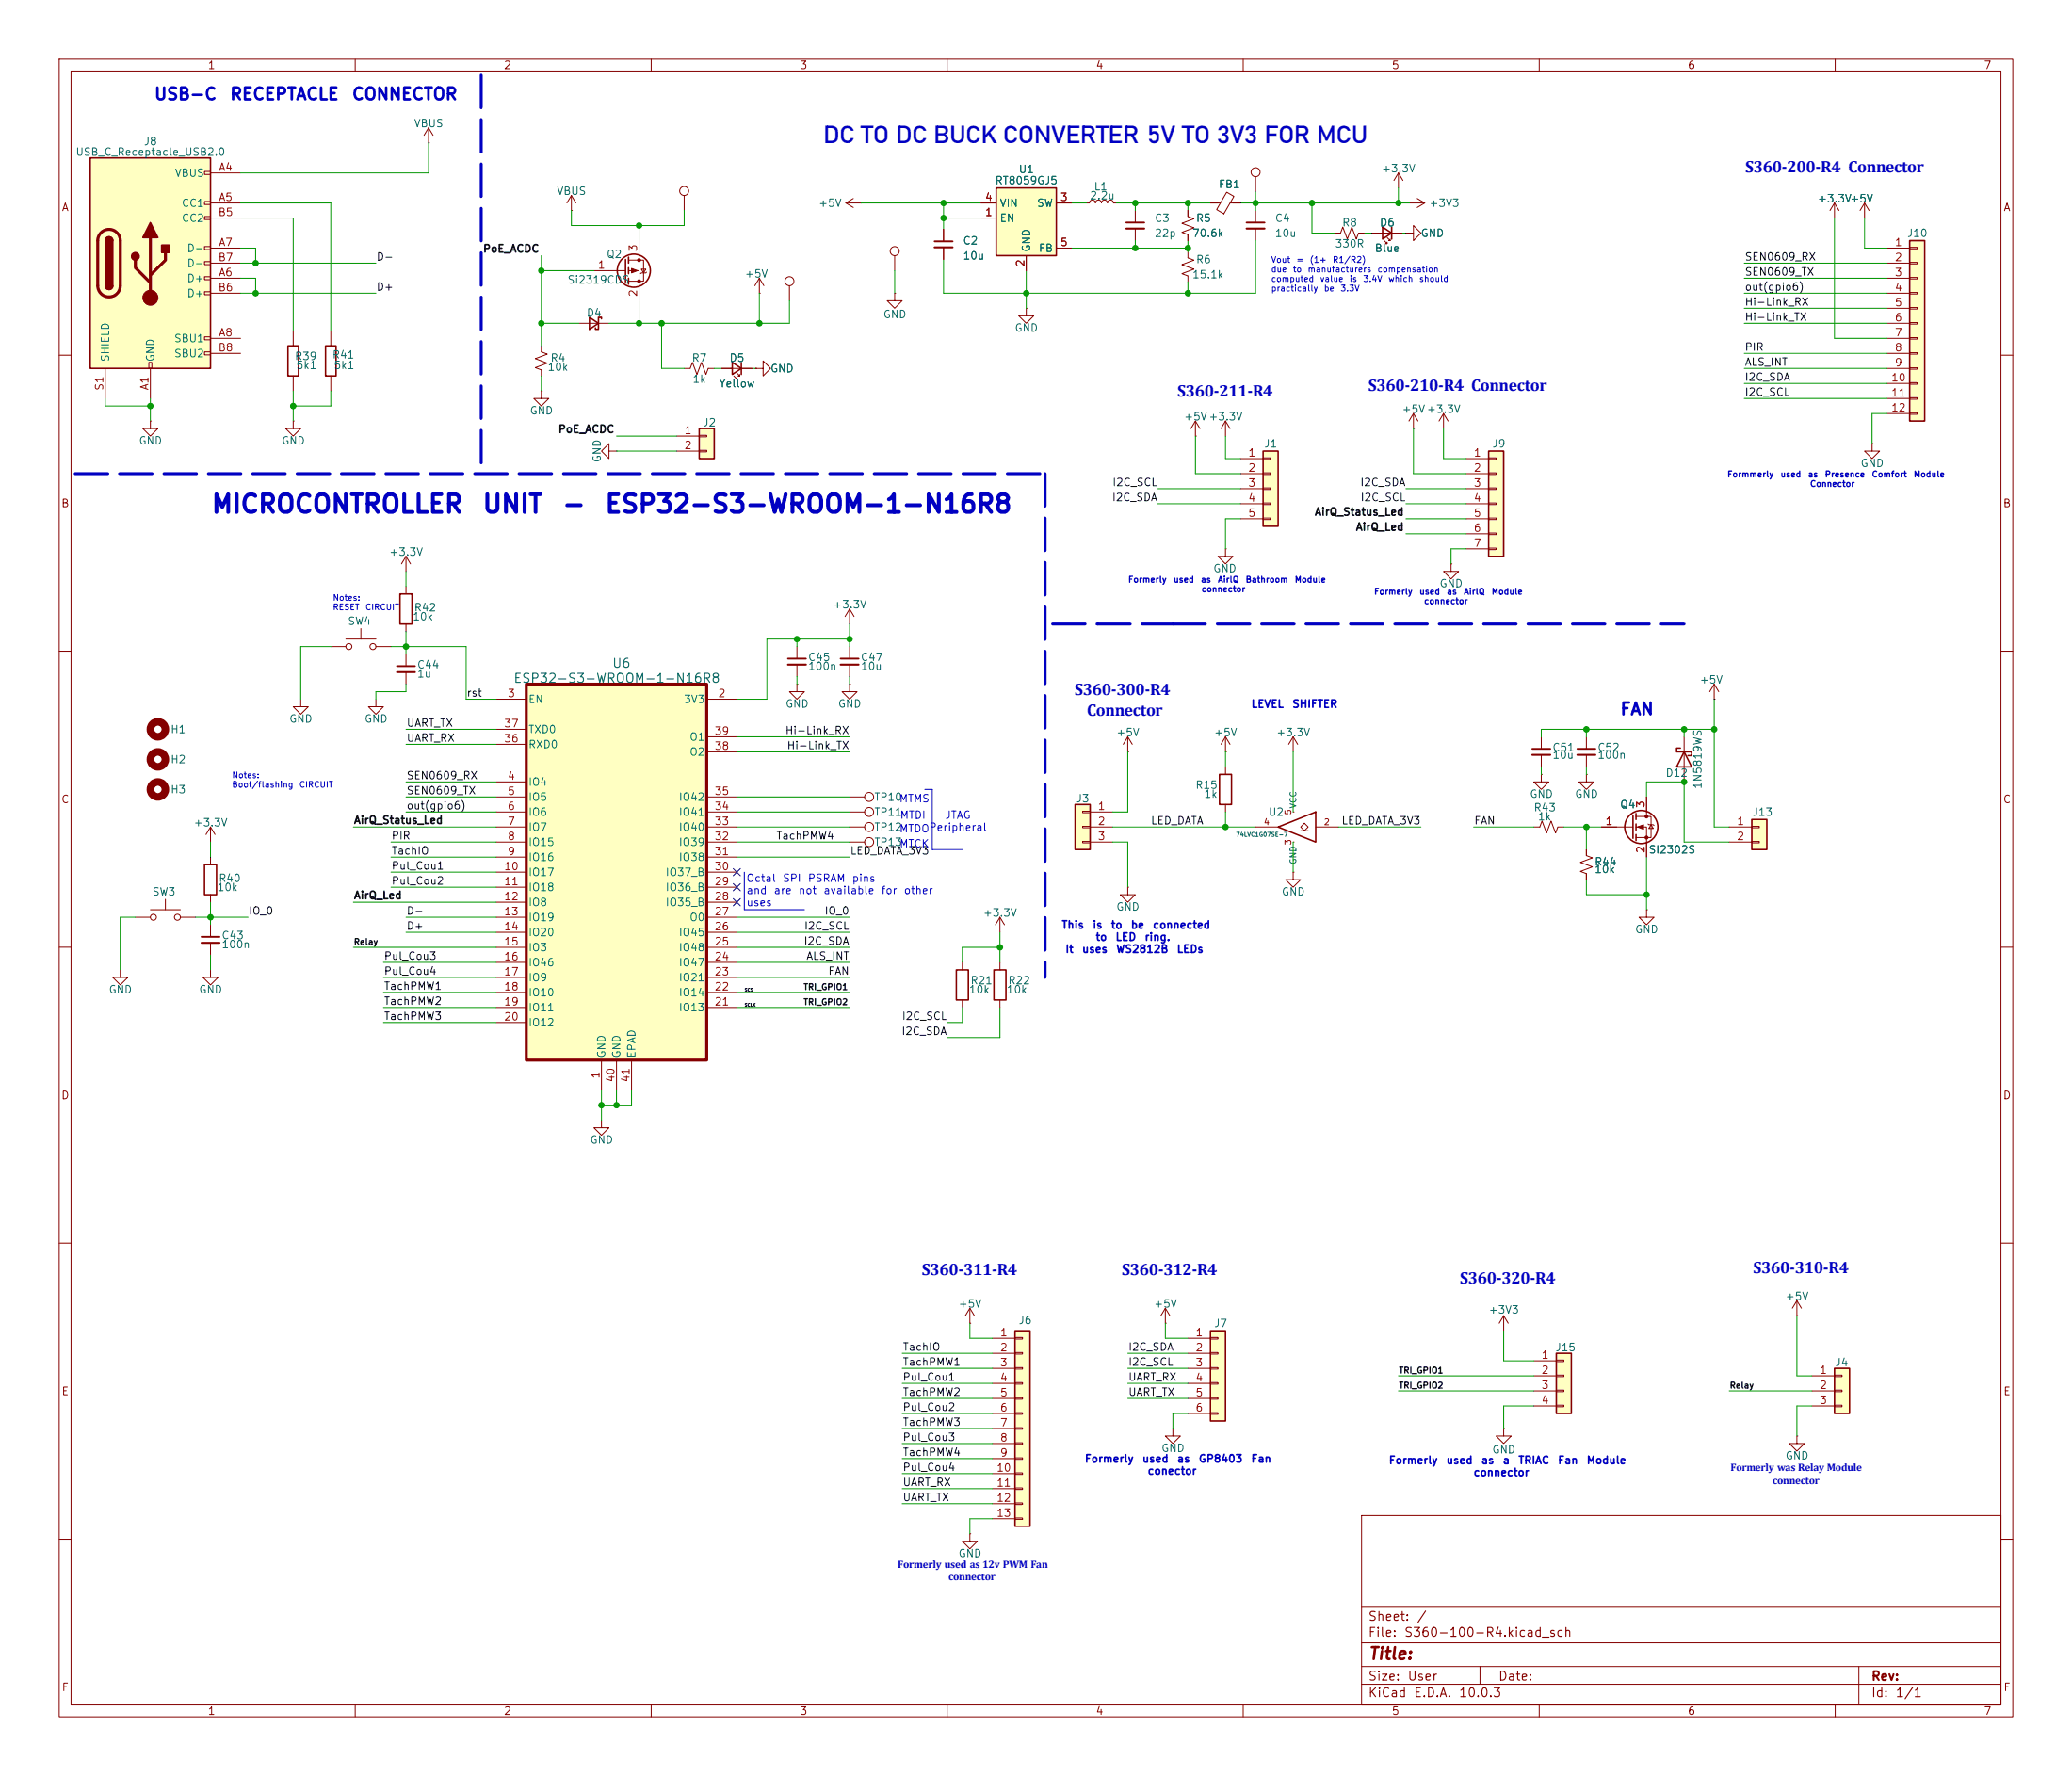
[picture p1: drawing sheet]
<svg xmlns="http://www.w3.org/2000/svg" width="350mm" height="300mm" viewBox="0 0 350 300" stroke-linecap="round" stroke-linejoin="round" font-family="sans-serif">
<g fill="none" stroke="#840000" stroke-width=".16">
<path d="M10 10h330v280h-330zM12 12h326v276h-326zM60 10v2M110 10v2M160 10v2M210 10v2M260 10v2M310 10v2M151.1 49.5v1.3h1.3l-1.3 1.3-1.2-1.3h1.2M151.1 49.5h.1M173.4 52.1v1.2h1.2l-1.2 1.3-1.3-1.3h1.3M173.4 52.1h.1"/>
<path d="M10 60h2M338 60h2M10 110h2M143.5 115.6v1.2h1.3l-1.3 1.3-1.3-1.3h1.3M143.5 115.6h.1M143.5 102.9v2.5M143.5 109.2v2.1M143.5 112.3v2M143.5 102.9l-.8 1.2M143.5 102.9l.8 1.2M338 110h2M143.5 134.6h2.5"/>
<path d="M143.5 137.2h2.5M260.3 130.8v1.3h1.3l-1.3 1.3-1.2-1.3h1.2M260.3 130.8h.1M260.3 124.5v2M260.3 127.5v2M268 130.8v1.3h1.2l-1.2 1.3-1.3-1.3h1.3M268 130.8h.1M10 160h2M35.6 163.8v1.3h1.2l-1.2 1.3-1.3-1.3h1.3M338 160h2M10 210h2M338 210h2"/>
<path d="M230 256h108v32h-108zM10 260h2M230 277.5h108M230 271.5h108M338 260h2M60 288v2M110 288v2M160 288v2M210 288v2M230 284.5h108M230 281.5h108M250 281.5v3"/>
<path d="M260 288v2M310 288v2M314 281.5v6.5"/>
<circle cx="146.8" cy="137.2" r=".76"/>
<circle cx="146.8" cy="134.6" r=".76"/>
</g>
<path d="M142 111.3h3M258.8 126.5h3.1" fill="none" stroke="#840000" stroke-width=".3"/>
<path d="M142 112.3h3M258.8 127.5h3.1" fill="none" stroke="#840000" stroke-width=".33"/>
<path d="M15.2 26.7h20.4v35.5h-20.4z" fill="#ffffc2"/>
<g fill="none" stroke="#840000" stroke-width=".16">
<path d="M34.5 29h1.1v.5h-1.1zM34.5 34h1.1v.5h-1.1zM34.5 36.6h1.1v.5h-1.1zM35.6 29.2h5M35.6 34.3h5M35.6 36.8h5M159.4 38.7v2.1M34.5 41.7h1.1v.5h-1.1zM34.5 44.2h1.1v.5h-1.1zM34.5 46.7h1.1v.5h-1.1zM34.5 49.3h1.1v.5h-1.1zM34.5 56.9h1.1v.5h-1.1z"/>
<path d="M34.5 59.4h1.1v.5h-1.1zM35.6 47h5M35.6 41.9h5M35.6 57.2h5M35.6 49.5h5M35.6 44.5h5M35.6 59.7h5M49.5 55.9v2.5M151.1 43.2v2.5M159.4 41.8v2M17.8 62.2v5.1M25.1 61.2h.6v1h-.6z"/>
<path d="M25.4 62.2v5.1M49.5 63.5v2.5M127.6 62.2h1.3v-1.2l1.3 1.2-1.3 1.3v-1.3M127.6 62.2h.1M238.8 72.4h.1M238.8 69.9l-.8 1.2M238.8 69.9l.7 1.2M238.8 69.9v2.5M243.8 69.9l.8 1.2M243.8 69.9l-.7 1.2M243.8 69.9v2.5M55.9 109.2h2.5"/>
<path d="M58.4 108h5.1M61 106.2v1.8M63.5 109.2h2.5M35.6 139.7l-.8 1.3M35.6 139.7l.7 1.3M35.6 139.7v2.5M190.5 127h.1M190.5 124.5l-.8 1.2M190.5 124.5l.8 1.2M190.5 124.5v2.5M268 124.5v2M268 127.5v2"/>
<circle cx="151.1" cy="42.4" r=".76"/>
<circle cx="58.9" cy="109.2" r=".51"/>
<circle cx="63" cy="109.2" r=".51"/>
</g>
<path d="M15.2 26.7h20.4v35.5h-20.4zM17.8 40.6a.64 .64 0 0 1 .6-.6 .64 .64 0 0 1 .6 .6M17.8 48.3a.64 .64 0 0 0 .6 .6 .64 .64 0 0 0 .6-.6M48.6 58.4h1.8v5.1h-1.8z" fill="none" stroke="#840000" stroke-width=".25"/>
<path d="M17.1 39.3a1.9 1.9 0 0 1 2-.4 1.9 1.9 0 0 1 1.2 1.7v7.7a1.91 1.91 0 0 1-1.9 1.9 1.91 1.91 0 0 1-1.9-1.9v-7.8l.2-.6zM22.9 43.9v1.3l2.5 2.6M25.4 40.1v10.2M27.9 42.7v1.2l-2.5 2.6" fill="none" stroke="#840000" stroke-width=".51"/>
<g fill="#840000" stroke="#840000" stroke-width=".25">
<path d="M17.8 40.6h1.2v7.7h-1.2z"/>
<path d="M18 40.2a.64 .64 0 0 1 .7-.1 .64 .64 0 0 1 .3 .5h-1.2z"/>
<path d="M17.8 48.3h1.2a.64 .64 0 0 1-.6 .6 .64 .64 0 0 1-.6-.6z"/>
<path d="M25.4 37.6l1.3 2.5h-2.6z"/>
<path d="M27.3 41.4h1.3v1.3h-1.3z"/>
<circle cx="22.9" cy="43.3" r=".63"/>
</g>
<circle cx="25.4" cy="50.3" r="1.27" fill="#840000" stroke="#840000" stroke-width=".16"/>
<path d="M157.9 40.8h3M266.4 126.5h3.1" fill="none" stroke="#840000" stroke-width=".3"/>
<path d="M157.9 41.8h3M266.4 127.5h3.1" fill="none" stroke="#840000" stroke-width=".33"/>
<circle cx="26.7" cy="133.4" r="1.27" fill="none" stroke="#840000" stroke-width="1.3"/>
<path d="M213.4 76.2h2.5v12.7h-2.5z" fill="#ffffc2"/>
<path d="M213.4 76.2h2.5v12.7h-2.5zM67.6 100.3h2v5.1h-2zM283.8 126.4h-.6v.6h2.5v.6h-.6M284.5 127l1.2 2.5h-2.5zM34.5 146.1h2.1v5h-2.1z" fill="none" stroke="#840000" stroke-width=".25"/>
<g fill="none" stroke="#840000" stroke-width=".16">
<path d="M72.4 24.1h.1M72.4 21.6l-.8 1.3M72.4 21.6l.8 1.3M72.4 21.6v2.5M183.5 34.3h.5v-.1a.51 .51 0 0 1 .6-.4 .51 .51 0 0 1 .4 .5v-.1a.51 .51 0 0 1 .6-.4 .51 .51 0 0 1 .5 .5v-.1a.51 .51 0 0 1 .5-.4 .51 .51 0 0 1 .5 .5v-.1a.51 .51 0 0 1 .5-.4 .51 .51 0 0 1 .5 .5h.5M236.2 29.2l.8 1.3M236.2 29.2l-.7 1.3M236.2 29.2v2.6M237.5 39.4h1.3v-1.3l1.2 1.3-1.2 1.2v-1.2M237.5 39.4h.1M238.1 34.3h2.6M239.4 33.5l1.3 .8"/>
<path d="M240.7 34.3l-1.3 .8M309.9 34.3l-.8 1.3M309.9 34.3l.7 1.3M309.9 34.3v2.5M315 36.8h.1M315 34.3l.7 1.3M315 34.3l-.8 1.3M315 34.3v2.5M25.4 71.1v1.3h1.3l-1.3 1.3-1.3-1.3h1.3M25.4 71.1h.1M201.9 73.7h.1M201.9 71.1l-.7 1.3"/>
<path d="M201.9 71.1l.8 1.3M201.9 71.1v2.6M207 71.1l-.8 1.3M207 71.1l.8 1.3M207 71.1v2.6M209.5 77.5h3.9M213.4 77.3h1.2v.3h-1.2zM213.4 79.9h1.2v.2h-1.2zM316.2 74.9v1.3h1.3l-1.3 1.3-1.2-1.3h1.2M316.2 74.9h.1M68.6 94v2.5M68.6 99.1v1.2"/>
<path d="M68.6 94l-.8 1.3M68.6 94l.7 1.3M207 92.7v1.3h1.3l-1.3 1.3-1.3-1.3h1.3M207 92.7h.1M209.5 80h3.9M209.5 82.6h3.9M209.5 85.1h3.9M209.5 87.6h3.9M213.4 82.4h1.2v.3h-1.2zM213.4 85h1.2v.2h-1.2zM213.4 87.5h1.2v.3h-1.2zM245.1 95.3v1.2h-1.3l1.3 1.3 1.3-1.3h-1.3"/>
<path d="M245.1 95.3h.1M50.8 118.1v1.3h1.3l-1.3 1.3-1.3-1.3h1.3M63.5 118.1v1.3h1.3l-1.3 1.3-1.3-1.3h1.3M68.6 105.4v1.3M68.6 110.5v2M68.6 113.5v2.1M289.6 118.1h.1M289.6 115.6l.7 1.2M289.6 115.6l-.8 1.2M289.6 115.6v2.5M284.5 124.5v7.6M35.6 144.8v1.3"/>
<path d="M35.6 151.1v1.3M35.6 156.2v2M35.6 159.3v2M163.8 259.1v1.3h1.3l-1.3 1.2-1.2-1.2h1.2M163.8 259.1h.1"/>
</g>
<path d="M67.1 112.5h3M34 158.2h3.1" fill="none" stroke="#840000" stroke-width=".3"/>
<path d="M67.1 113.5h3M34 159.3h3.1" fill="none" stroke="#840000" stroke-width=".33"/>
<g fill="none" stroke="#840000" stroke-width="1.3">
<circle cx="26.7" cy="128.3" r="1.27"/>
<circle cx="26.7" cy="123.2" r="1.27"/>
</g>
<path d="M171.4 224.8h2.6v33h-2.6z" fill="#ffffc2"/>
<path d="M171.4 224.8h2.6v33h-2.6z" fill="none" stroke="#840000" stroke-width=".25"/>
<g fill="none" stroke="#840000" stroke-width=".16">
<path d="M167.6 226.1h3.8M167.6 228.6h3.8M167.6 231.1h3.8M167.6 233.7h3.8M167.6 236.2h3.8M167.6 238.8h3.8M171.4 225.9h1.3v.3h-1.3zM171.4 228.5h1.3v.2h-1.3zM171.4 231h1.3v.3h-1.3zM171.4 233.6h1.3v.2h-1.3zM171.4 236.1h1.3v.2h-1.3zM171.4 238.6h1.3v.3h-1.3z"/>
<path d="M167.6 241.3h3.8M167.6 243.8h3.8M167.6 246.4h3.8M167.6 248.9h3.8M167.6 251.5h3.8M167.6 254h3.8M167.6 256.5h3.8M171.4 241.2h1.3v.2h-1.3zM171.4 243.7h1.3v.3h-1.3zM171.4 246.3h1.3v.2h-1.3zM171.4 248.8h1.3v.2h-1.3zM171.4 251.3h1.3v.3h-1.3z"/>
<path d="M171.4 253.9h1.3v.2h-1.3zM171.4 256.4h1.3v.3h-1.3z"/>
</g>
<path d="M251.5 76.2h2.5v17.8h-2.5z" fill="#ffffc2"/>
<path d="M251.5 76.2h2.5v17.8h-2.5z" fill="none" stroke="#840000" stroke-width=".25"/>
<g fill="none" stroke="#840000" stroke-width=".16">
<path d="M247.6 77.5h3.9M251.5 77.3h1.2v.3h-1.2zM251.5 79.9h1.2v.2h-1.2zM247.6 80h3.9M247.6 82.6h3.9M247.6 85.1h3.9M247.6 87.6h3.9M247.6 90.2h3.9M247.6 92.7h3.9M251.5 82.4h1.2v.3h-1.2zM251.5 85h1.2v.2h-1.2zM251.5 87.5h1.2v.3h-1.2z"/>
<path d="M251.5 90h1.2v.3h-1.2zM251.5 92.6h1.2v.2h-1.2z"/>
</g>
<path d="M322.6 40.6h2.5v30.5h-2.5z" fill="#ffffc2"/>
<path d="M322.6 40.6h2.5v30.5h-2.5z" fill="none" stroke="#840000" stroke-width=".25"/>
<g fill="none" stroke="#840000" stroke-width=".16">
<path d="M200.7 35.6v1l1 .4-2.1 .7 2.1 .8-2.1 .7 1.1 .4v1M225.4 39.4h1l.4-1 .8 2 .7-2 .8 2 .4-1h1M200.7 42.5v1.1l1 .3-2.1 .8 2.1 .8-2.1 .7 1.1 .4v1M318.8 41.9h3.8M318.8 44.5h3.8M318.8 47h3.8M318.8 49.5h3.8M318.8 52.1h3.8M318.8 54.6h3.8M318.8 57.2h3.8M318.8 59.7h3.8M322.6 41.8h1.2v.2h-1.2z"/>
<path d="M322.6 44.3h1.2v.3h-1.2zM322.6 46.9h1.2v.2h-1.2zM322.6 49.4h1.2v.3h-1.2zM322.6 51.9h1.2v.3h-1.2zM322.6 54.5h1.2v.2h-1.2zM322.6 57h1.2v.3h-1.2zM322.6 59.6h1.2v.2h-1.2zM49.5 71.1v1.3h1.3l-1.3 1.3-1.2-1.3h1.2M49.5 71.1h.1M318.8 62.2h3.8M318.8 64.8h3.8M318.8 67.3h3.8"/>
<path d="M318.8 69.9h3.8M322.6 62.1h1.2v.3h-1.2zM322.6 64.6h1.2v.3h-1.2zM322.6 67.2h1.2v.2h-1.2zM322.6 69.7h1.2v.3h-1.2z"/>
</g>
<path d="M168.3 31.8h10.1v11.4h-10.1z" fill="#ffffc2"/>
<path d="M168.3 31.8h10.1v11.4h-10.1zM233.6 38.4l1.5 1-1.5 1zM235.1 38.4v2M55 58.4h1.8v5.1h-1.8zM206 130.8h2v5.1h-2z" fill="none" stroke="#840000" stroke-width=".25"/>
<g fill="none" stroke="#840000" stroke-width=".16">
<path d="M165.7 36.8h2.6M165.7 34.3h2.6M178.4 34.3h2.6M191.8 35.6v2M191.8 38.6v2M204.5 34.3h1.6M207.2 32.5l1.2 .7-1.7 2.9-1.2-.7zM207.8 34.3h1.7M212.1 29.8v2.6M212.1 35.6v2M212.1 38.6v2M231.8 39.4h5.1"/>
<path d="M55.9 55.9v2.5M173.4 43.2v2.5M178.4 41.9h2.6M233.8 40.6l.5 .5h-.2h.2v-.2M234.3 40.1l.5 .5h-.2h.2v-.2M55.9 63.5v2.5M207 127h.1M207 124.5v2.5M207 129.5v1.3M207 135.9v1.3M207 124.5l.8 1.2M207 124.5l-.8 1.2"/>
<path d="M218.4 124.5l-.7 1.2M218.4 124.5l.8 1.2M218.4 124.5v2.5M22.9 154.9h2.5M25.4 153.7h5.1M27.9 151.9v1.8M30.5 154.9h2.5M20.3 163.8v1.3h1.3l-1.3 1.3-1.3-1.3h1.3"/>
<circle cx="212.1" cy="29.1" r=".76"/>
<circle cx="25.9" cy="154.9" r=".51"/>
<circle cx="30" cy="154.9" r=".51"/>
</g>
<path d="M190.2 37.6h3.1M210.6 37.6h3" fill="none" stroke="#840000" stroke-width=".3"/>
<path d="M190.2 38.6h3.1M210.6 38.6h3" fill="none" stroke="#840000" stroke-width=".33"/>
<path d="M88.9 115.6h30.5v63.5h-30.5z" fill="#ffffc2"/>
<path d="M88.9 115.6h30.5v63.5h-30.5z" fill="none" stroke="#840000" stroke-width=".51"/>
<g fill="none" stroke="#840000" stroke-width=".16">
<path d="M96.5 35.6h.1M96.5 33l-.7 1.3M96.5 33l.8 1.3M96.5 33v2.6M115.6 33v2.6M91.4 58.4v1l1.1 .4-2.1 .8 2.1 .7-2.1 .8 1 .4v1M97.8 54.6h5.1M100.3 45.7h5.4M106.2 43.9h2.5v3.6h-2.5M106.2 45.7h1.7v5.1M107.9 40.6v3.3M108.3 45.5h.8l-.4 .6z"/>
<path d="M109.2 46l-.1 .1h-.8l-.1 .1M91.4 66v1.3h1.3l-1.3 1.3-1.2-1.3h1.2M91.4 66h.1M102.9 76.2v-1.3l-1.3 1.3 1.3 1.3v-1.3h1.2M104.1 76.2h.1M83.8 118.1h5.1M119.4 118.1h5.1M83.8 132.1h5.1M83.8 134.6h5.1M83.8 137.2h5.1M83.8 139.7h5.1M83.8 125.7h5.1"/>
<path d="M83.8 123.2h5.1M119.4 134.6h5.1M119.4 137.2h5.1M119.4 139.7h5.1M119.4 127h5.1M119.4 124.5h5.1M83.8 142.2h5.1M83.8 144.8h5.1M83.8 147.3h5.1M83.8 149.9h5.1M83.8 152.4h5.1M83.8 154.9h5.1"/>
<path d="M83.8 157.5h5.1M119.4 142.2h5.1M119.4 144.8h5.1M119.4 147.3h5.1M119.4 149.9h5.1M119.4 152.4h5.1M119.4 154.9h5.1M119.4 157.5h5.1M83.8 160h5.1M83.8 162.6h5.1M83.8 165.1h5.1M83.8 167.6h5.1"/>
<path d="M83.8 170.2h5.1M83.8 172.7h5.1M101.6 179.1v5.1M104.1 179.1v5.1M106.7 179.1v5.1M119.4 160h5.1M119.4 162.6h5.1M119.4 165.1h5.1M119.4 167.6h5.1M119.4 170.2h5.1M101.6 189.2v1.3h1.3l-1.3 1.3-1.3-1.3h1.3"/>
<circle cx="115.6" cy="32.3" r=".76"/>
</g>
<g fill="none" stroke="#840000" stroke-width=".25">
<path d="M99.6 53.6l1.5 1-1.5 1zM101.6 53.8v-.2h-.5v2h-.5v-.2M105.7 43.8v3.8M106.2 43.4v1.1M106.2 45.2v1M106.2 47v1"/>
<circle cx="107.1" cy="45.7" r="2.79"/>
</g>
<g fill="#840000" stroke="#840000" stroke-width=".16">
<path d="M106.7 45.3l1 .4-1 .4z"/>
<circle cx="107.9" cy="43.9" r=".25"/>
<circle cx="107.9" cy="47.5" r=".25"/>
</g>
<path d="M118.1 72.4h2.5v5.1h-2.5z" fill="#ffffc2"/>
<path d="M118.1 72.4h2.5v5.1h-2.5zM123.7 61.2l1.5 1-1.5 1zM125.2 61.2v2" fill="none" stroke="#840000" stroke-width=".25"/>
<g fill="none" stroke="#840000" stroke-width=".16">
<path d="M142.9 34.3l1.2 .8M142.9 34.3h2.5M144.1 33.5l-1.2 .8M145.4 34.3h.1M128.3 49.5h.1M128.3 47l.7 1.3M128.3 47l-.8 1.3M128.3 47v2.5M133.3 48.3v2.5M114.3 73.7h3.8M114.3 76.2h3.8M115.6 62.2h1l.4-1 .7 2 .8-2 .8 2 .3-1h1"/>
<path d="M118.1 73.5h1.3v.3h-1.3zM118.1 76.1h1.3v.2h-1.3zM121.9 62.2h5.1M124 63.5l.5 .5h-.3h.3v-.2M124.5 63l.5 .5h-.3h.3v-.3"/>
<circle cx="133.3" cy="47.5" r=".76"/>
</g>
<path d="M262.9 228.6h2.5v10.2h-2.5z" fill="#ffffc2"/>
<path d="M262.9 228.6h2.5v10.2h-2.5z" fill="none" stroke="#840000" stroke-width=".25"/>
<g fill="none" stroke="#840000" stroke-width=".16">
<path d="M254 222.3l-.8 1.2M254 222.3l.8 1.2M254 222.3v2.5M259.1 229.9h3.8M259.1 232.4h3.8M259.1 235h3.8M259.1 237.5h3.8M262.9 229.7h1.3v.3h-1.3zM262.9 232.3h1.3v.2h-1.3zM262.9 234.8h1.3v.3h-1.3zM262.9 237.4h1.3v.2h-1.3zM198.1 241.3v1.3h-1.3l1.3 1.2 1.3-1.2h-1.3"/>
<path d="M198.1 241.3h.1M254 241.3v1.3h1.3l-1.3 1.2-1.3-1.2h1.3M254 241.3h.1"/>
</g>
<path d="M204.5 224.8h2.5v15.2h-2.5z" fill="#ffffc2"/>
<path d="M204.5 224.8h2.5v15.2h-2.5z" fill="none" stroke="#840000" stroke-width=".25"/>
<g fill="none" stroke="#840000" stroke-width=".16">
<path d="M303.5 219.7l-.7 1.3M303.5 219.7l.8 1.3M303.5 219.7v2.6M200.7 226.1h3.8M200.7 228.6h3.8M200.7 231.1h3.8M200.7 233.7h3.8M200.7 236.2h3.8M200.7 238.8h3.8M204.5 225.9h1.2v.3h-1.2zM204.5 228.5h1.2v.2h-1.2zM204.5 231h1.2v.3h-1.2z"/>
<path d="M204.5 233.6h1.2v.2h-1.2zM204.5 236.1h1.2v.2h-1.2zM204.5 238.6h1.2v.3h-1.2zM303.5 222.3h.1"/>
</g>
<path d="M309.9 231.1h2.5v7.7h-2.5z" fill="#ffffc2"/>
<path d="M215.9 139.7l6.3-2.5v5zM309.9 231.1h2.5v7.7h-2.5z" fill="none" stroke="#840000" stroke-width=".25"/>
<g fill="none" stroke="#840000" stroke-width=".16">
<path d="M212.1 139.7h3.8M218.4 137.2h.1M220.3 139.1l.7 .6-.7 .6-.6-.6zM222.2 139.7h3.9M190.5 149.9v1.2h1.3l-1.3 1.3-1.3-1.3h1.3M190.5 149.9h.1M218.4 147.3v1.3h-1.2l1.2 1.3 1.3-1.3h-1.3M218.4 147.3h.1M218.4 142.2h.1M219.7 140.3h1.3M196.8 223.5h.1M196.8 221l-.7 1.3"/>
<path d="M196.8 221l.8 1.3M196.8 221v2.5M306.1 232.4h3.8M306.1 235h3.8M306.1 237.5h3.8M309.9 232.3h1.2v.2h-1.2zM309.9 234.8h1.2v.3h-1.2zM309.9 237.4h1.2v.2h-1.2zM303.5 242.6v1.2h1.3l-1.3 1.3-1.2-1.3h1.2M303.5 242.6h.1"/>
</g>
<path d="M181.6 135.9h2.5v7.6h-2.5z" fill="#ffffc2"/>
<path d="M181.6 135.9h2.5v7.6h-2.5zM161.5 163.8h2.1v5.1h-2.1zM167.9 163.8h2v5.1h-2z" fill="none" stroke="#840000" stroke-width=".25"/>
<g fill="none" stroke="#840000" stroke-width=".16">
<path d="M134.6 115.6v1.2h1.3l-1.3 1.3-1.3-1.3h1.3M134.6 115.6h.1M134.6 109.2v2.1M134.6 112.3v2M143.5 139.7h2.5M182.9 137h1.2v.3h-1.2zM182.9 139.6h1.2v.2h-1.2zM184.1 137.2h3.9M184.1 139.7h3.9M143.5 142.2h2.5M168.9 154.9l.8 1.3M168.9 154.9l-.8 1.3"/>
<path d="M168.9 154.9v2.6M182.9 142.1h1.2v.3h-1.2zM184.1 142.2h3.9M162.6 162.6v1.2M162.6 168.9v1.3M168.9 162.6v1.2M168.9 168.9v1.3M163.8 223.5h.1M163.8 221l-.7 1.3M163.8 221l.8 1.3M163.8 221v2.5"/>
<circle cx="146.8" cy="139.7" r=".76"/>
<circle cx="146.8" cy="142.2" r=".76"/>
</g>
<path d="M133.1 111.3h3" fill="none" stroke="#840000" stroke-width=".3"/>
<path d="M133.1 112.3h3" fill="none" stroke="#840000" stroke-width=".33"/>
<path d="M295.9 138.4h2.5v5.1h-2.5z" fill="#ffffc2"/>
<g fill="none" stroke="#840000" stroke-width=".25">
<path d="M275.8 137.8v3.8M276.4 137.4v1M276.4 139.2v1M295.9 138.4h2.5v5.1h-2.5zM276.4 141v1"/>
<circle cx="277.2" cy="139.7" r="2.79"/>
</g>
<g fill="none" stroke="#840000" stroke-width=".16">
<path d="M159.4 38.7v2.1M165.7 36.8h2.6M165.7 34.3h2.6M178.4 34.3h2.6M200.7 35.6v1M200.7 39.6v1M204.5 34.3h1.2M208.3 34.3h1.2M231.8 39.4h1.8M235.1 39.4h1.8M237.5 39.4h.1M315 36.8h.1"/>
<path d="M159.4 41.8v2M173.4 43.2v2.5M178.4 41.9h2.6M121.9 62.2h1.8M125.2 62.2h1.8M127.6 62.2h.1M259.1 139.7h1l.4-1 .7 2 .8-2 .8 2 .3-1h1.1M270.5 139.7h5.3M276.4 137.9h2.5v3.6h-2.5M276.4 139.7h1.7v5.1M278.1 134.6v3.3M278.4 139.2l.1 .1h.8l.1 .1"/>
<path d="M278.9 139.3l.4 .7h-.8zM292.1 139.7h3.8M295.9 139.6h1.3v.2h-1.3zM268 143.5v1l1 .4-2 .8 2 .7-2 .8 1 .4v1M278.1 153.7v1.2h1.3l-1.3 1.3-1.2-1.3h1.2M278.1 153.7h.1M292.1 142.2h3.8M295.9 142.1h1.3v.3h-1.3z"/>
</g>
<g fill="#840000" stroke="#840000" stroke-width=".16">
<path d="M276.6 139.7l1-.4v.8z"/>
<circle cx="278.1" cy="137.9" r=".25"/>
<circle cx="278.1" cy="141.5" r=".25"/>
</g>
<path d="M81.3 12.7v67.3M12.7 80h163.8M176.5 80v85.1M177.8 105.4h7.6M185.4 105.4h12.7M198.1 105.4h86.4" fill="none" stroke="#0000c2" stroke-width=".5" stroke-dasharray="5.5 2"/>
<path d="M156.2 133.4h1.3v10.1h5.1M125.7 147.3v6.4h10.2" fill="none" stroke="#0000c2" stroke-width=".16"/>
<g fill="none" stroke="#009600" stroke-width=".16">
<path d="M40.6 34.3h15.3v21.6M40.6 36.8h8.9v19.1M72.4 24.1v5.1h-31.8M96.5 35.6v2.5h19.1v-2.5M107.9 38.1v2.5M145.4 34.3h20.3M159.4 34.3v4.4M159.4 36.8h6.3M181 34.3h2.5M188.6 34.3h15.9M191.8 34.3v1.3M200.7 34.3v1.3"/>
<path d="M209.5 34.3h28.6M212.1 32.4v3.2M221.6 34.3v5.1h3.8M230.5 39.4h1.3M236.2 31.8v2.5M236.9 39.4h.6M309.9 36.8v20.4h8.9M315 36.8v5.1h3.8M40.6 41.9h2.6v2.6M40.6 44.5h22.9M40.6 49.5h22.9M40.6 47h2.6v2.5"/>
<path d="M91.4 54.6h6.4M91.4 43.2v15.2M91.4 45.7h8.9M107.9 50.8v3.8M111.8 54.6v7.6h3.8M128.3 49.5v5.1M133.3 50.8v3.8h-30.4M151.1 45.7v3.8M173.4 45.7v6.4M181 41.9h19.7M191.8 40.6v1.3M200.7 40.6v1.9"/>
<path d="M200.7 47.6v1.9M212.1 40.6v8.9h-52.7v-5.7M294.6 54.6h24.2M294.6 44.5h24.2M294.6 59.7h24.2M294.6 49.5h24.2M294.6 52.1h24.2M294.6 47h24.2M17.8 67.3v1.3h7.6M25.4 67.3v3.8M49.5 66v5.1M55.9 66v2.6h-6.4"/>
<path d="M91.4 63.5v2.5M104.1 76.2h10.2M104.1 73.7h10.2M120.6 62.2h1.3M127 62.2h.6M201.9 73.7v6.3h7.6M207 73.7v3.8h2.5M238.8 72.4v7.6h8.8M243.8 72.4v5.1h3.8M294.6 67.3h24.2M294.6 62.2h24.2M294.6 64.8h24.2"/>
<path d="M318.8 69.9h-2.6v5M68.6 96.5v2.6M195.6 85.1h13.9M195.6 82.6h13.9M209.5 87.6h-2.5v5.1M237.5 85.1h10.1M237.5 87.6h10.1M237.5 82.6h10.1M237.5 90.2h10.1M247.6 92.7h-2.5v2.6M55.9 109.2h-5.1v8.9M66 109.2h12.7v8.9h5.1"/>
<path d="M68.6 106.7v3.8M68.6 115.6v1.2h-5.1v1.3M134.6 108v1.2M134.6 114.3v1.3M143.5 105.4v3.8M143.5 114.3v1.3M143.5 108h-14v10.1h-5M289.6 118.1v21.6h2.5M59.7 139.7h24.1M68.6 125.7h15.2M68.6 123.2h15.2M68.6 132.1h15.2"/>
<path d="M68.6 134.6h15.2M68.6 137.2h15.2M124.5 139.7h19M124.5 134.6h19M124.5 137.2h19M124.5 124.5h19M124.5 127h19M188 139.7h24.1M190.5 127v10.2h-2.5M207 127v2.5M207 137.2v2.5M218.4 127v10.2"/>
<path d="M226.1 139.7h13.9M248.9 139.7h10.2M260.3 129.5v1.3M264.2 139.7h6.3M268 123.2v1.3M268 129.5v1.3M268 139.7v3.8M278.1 134.6v-2.5h6.4v10.1h7.6M284.5 123.2v1.3M289.6 123.2h-29.3v1.3M22.9 154.9h-2.6v8.9M33 154.9h8.9"/>
<path d="M35.6 142.2v2.6M35.6 152.4v3.8M59.7 152.4h24.1M66 142.2h17.8M66 147.3h17.8M66 144.8h17.8M66 149.9h17.8M68.6 154.9h15.2M68.6 157.5h15.2M124.5 154.9h19M124.5 142.2h19M124.5 144.8h19"/>
<path d="M124.5 157.5h19M168.9 157.5v5.1M188 142.2h2.5v7.7M218.4 142.2v5.1M268 148.6v2.5h10.1M278.1 144.8v8.9M35.6 161.3v2.5M59.7 160h24.1M64.8 172.7h19M64.8 162.6h19M64.8 167.6h19M64.8 165.1h19"/>
<path d="M64.8 170.2h19M124.5 160h19M124.5 162.6h19M124.5 167.6h19M124.5 165.1h19M124.5 170.2h19M162.6 170.2v2.5h-2.6M168.9 170.2v5.1h-8.9M168.9 160h-6.3v2.6M101.6 184.2v5M104.1 184.2v2.5M106.7 184.2v2.5h-5.1"/>
<path d="M152.4 238.8h15.2M152.4 236.2h15.2M152.4 228.6h15.2M152.4 231.1h15.2M152.4 233.7h15.2M163.8 223.5v2.6h3.8M190.5 236.2h10.2M190.5 228.6h10.2M190.5 231.1h10.2M190.5 233.7h10.2M196.8 223.5v2.6h3.9M200.7 238.8h-2.6v2.5"/>
<path d="M236.2 235h22.9M236.2 232.4h22.9M254 224.8v5.1h5.1M259.1 237.5h-5.1v3.8M292.1 235h14M303.5 222.3v10.1h2.6M306.1 237.5h-2.6v5.1M152.4 243.8h15.2M152.4 248.9h15.2M152.4 246.4h15.2M152.4 254h15.2M152.4 251.5h15.2"/>
<path d="M152.4 241.3h15.2M167.6 256.5h-3.8v2.6"/>
</g>
<path d="M123.9 149.3l1.2 1.2M123.9 151.8l1.2 1.2M123.9 146.7l1.2 1.2M125.1 149.3l-1.2 1.2M125.1 151.8l-1.2 1.2M125.1 146.7l-1.2 1.2" fill="none" stroke="#000084" stroke-width=".16"/>
<g fill="#009600" stroke="#009600" stroke-width=".16">
<circle cx="191.8" cy="34.3" r=".46"/>
<circle cx="200.7" cy="34.3" r=".46"/>
<circle cx="212.1" cy="34.3" r=".46"/>
<circle cx="221.6" cy="34.3" r=".46"/>
<circle cx="173.4" cy="49.5" r=".46"/>
<circle cx="200.7" cy="49.5" r=".46"/>
<circle cx="191.8" cy="41.9" r=".46"/>
<circle cx="159.4" cy="34.3" r=".46"/>
<circle cx="159.4" cy="36.8" r=".46"/>
<circle cx="289.6" cy="123.2" r=".46"/>
<circle cx="284.5" cy="132.1" r=".46"/>
<circle cx="284.5" cy="123.2" r=".46"/>
<circle cx="236.2" cy="34.3" r=".46"/>
<circle cx="200.7" cy="41.9" r=".46"/>
<circle cx="43.2" cy="44.5" r=".46"/>
<circle cx="43.2" cy="49.5" r=".46"/>
<circle cx="25.4" cy="68.6" r=".46"/>
<circle cx="49.5" cy="68.6" r=".46"/>
<circle cx="143.5" cy="108" r=".46"/>
<circle cx="134.6" cy="108" r=".46"/>
<circle cx="111.8" cy="54.6" r=".46"/>
<circle cx="128.3" cy="54.6" r=".46"/>
<circle cx="68.6" cy="109.2" r=".46"/>
<circle cx="35.6" cy="154.9" r=".46"/>
<circle cx="104.1" cy="186.7" r=".46"/>
<circle cx="101.6" cy="186.7" r=".46"/>
<circle cx="91.4" cy="54.6" r=".46"/>
<circle cx="91.4" cy="45.7" r=".46"/>
<circle cx="107.9" cy="38.1" r=".46"/>
<circle cx="107.9" cy="54.6" r=".46"/>
<circle cx="207" cy="139.7" r=".46"/>
<circle cx="168.9" cy="160" r=".46"/>
<circle cx="278.1" cy="151.1" r=".46"/>
<circle cx="268" cy="123.2" r=".46"/>
<circle cx="268" cy="139.7" r=".46"/>
</g>
<text font-size="4.2" fill="#0000c2" x="139.1" y="24.2">DC TO DC BUCK CONVERTER 5V TO 3V3 FOR MCU</text>
<g font-size="3" fill="#0000c2">
<text x="35.5" y="87.4">MICROCONTROLLER</text>
<text x="81.3" y="87.4">UNIT</text>
<text x="94.8" y="87.4">-</text>
<text x="102" y="87.4">ESP32-S3-WROOM-1-N16R8</text>
</g>
<g font-size="2.8" fill="#0000c2">
<text x="294.8" y="29.1">S360-200-R4 Connector</text>
<text x="231.1" y="66">S360-210-R4 Connector</text>
<text x="198.9" y="67">S360-211-R4</text>
<text x="181.6" y="117.5">S360-300-R4</text>
<text x="183.6" y="120.8">Connector</text>
<text x="155.7" y="215.3">S360-311-R4</text>
<text x="189.5" y="215.3">S360-312-R4</text>
<text x="296.2" y="215">S360-310-R4</text>
<text x="246.6" y="216.8">S360-320-R4</text>
</g>
<g font-size="2" fill="#0000c2">
<text x="25.9" y="17.4">USB-C</text>
<text x="38.7" y="17.4">RECEPTACLE</text>
<text x="59.3" y="17.4">CONNECTOR</text>
<text x="273.6" y="121.3">FAN</text>
</g>
<text font-size="2" fill="#840000" x="231" y="280.8">Title:</text>
<g font-size="1.8" fill="#0000c2">
<text x="292.3" y="248.5">Formerly was Relay Module</text>
<text x="299.4" y="250.7">connector</text>
<text x="151.6" y="264.8">Formerly used as 12v PWM Fan</text>
<text x="160.2" y="266.9">connector</text>
</g>
<g font-size="1.5" fill="#006464">
<text x="103.3" y="113.2">U6</text>
<text x="86.6" y="115.7">ESP32-S3-WROOM-1-N16R8</text>
</g>
<g font-size="1.5" fill="#840000">
<text x="231" y="274.1">Sheet:</text>
<text x="239.2" y="274.1">/</text>
<text x="231" y="276.8">File:</text>
<text x="237.1" y="276.8">S360-100-R4.kicad_sch</text>
<text x="231" y="287">KiCad</text>
<text x="231" y="284.2">Size:</text>
<text x="237.7" y="284.2">User</text>
<text x="238.7" y="287">E.D.A.</text>
<text x="246.3" y="287">10.0.3</text>
<text x="253" y="284.2">Date:</text>
<text x="316" y="284.2">Rev:</text>
<text x="316" y="287">Id:</text>
<text x="320.1" y="287">1/1</text>
</g>
<g font-size="1.3" fill="#840000">
<text x="35" y="12">1</text>
<text x="85" y="12">2</text>
<text x="135" y="12">3</text>
<text x="185" y="12">4</text>
<text x="235" y="12">5</text>
<text x="285" y="12">6</text>
<text x="335" y="12">7</text>
<text x="10.3" y="36">A</text>
<text x="338.3" y="36">A</text>
<text x="10.3" y="86">B</text>
<text x="338.3" y="86">B</text>
<text x="10.3" y="136">C</text>
<text x="338.3" y="136">C</text>
<text x="10.3" y="186">D</text>
<text x="338.3" y="186">D</text>
<text x="10.3" y="236">E</text>
<text x="338.3" y="236">E</text>
<text x="10.3" y="286">F</text>
<text x="338.3" y="286">F</text>
<text x="35" y="290">1</text>
<text x="85" y="290">2</text>
<text x="135" y="290">3</text>
<text x="185" y="290">4</text>
<text x="235" y="290">5</text>
<text x="285" y="290">6</text>
<text x="335" y="290">7</text>
</g>
<g font-size="1.3" fill="#006464">
<text x="69.8" y="21.8">VBUS</text>
<text x="12.7" y="26.6">USB_C_Receptacle_USB2.0</text>
<text x="24.2" y="24.8">J8</text>
<text x="172" y="29.5">U1</text>
<text x="233.3" y="29.4">+3.3V</text>
<text x="29.4" y="30.2">VBUS</text>
<text x="30.6" y="35.3">CC1</text>
<text x="94" y="33.2">VBUS</text>
<text x="138.2" y="35.3">+5V</text>
<text x="168" y="31.5">RT8059GJ5</text>
<text x="168.8" y="35.3">VIN</text>
<text x="175.1" y="35.3">SW</text>
<text x="184" y="34">2.2u</text>
<text x="184.7" y="32.5">L1</text>
<text x="205.8" y="32.1">FB1</text>
<text x="241.3" y="35.3">+3V3</text>
<text x="306.9" y="34.5">+3.3V+5V</text>
<text x="30.6" y="37.8">CC2</text>
<text x="162.6" y="41.6">C2</text>
<text x="168.8" y="37.8">EN</text>
<text x="195" y="37.8">C3</text>
<text x="195" y="40.3">22p</text>
<text x="201.3" y="40.3">70.6k</text>
<text x="201.9" y="37.8">R5</text>
<text x="215.3" y="37.8">C4</text>
<text x="215.3" y="40.3">10u</text>
<text x="226.6" y="38.6">R8</text>
<text x="233" y="38.6">D6</text>
<text x="239.9" y="40.3">GND</text>
<text x="322.1" y="40.3">J10</text>
<text x="31.5" y="48">D+</text>
<text x="31.5" y="42.9">D-</text>
<text x="31.5" y="45.4">D-</text>
<text x="102.4" y="43.9">Q2</text>
<text x="125.7" y="47.2">+5V</text>
<text x="162.6" y="44.2">10u</text>
<text x="174.3" y="42.7" transform="rotate(-90 174.3 42.7)">GND</text>
<text x="175.4" y="42.9">FB</text>
<text x="201.3" y="47.3">15.1k</text>
<text x="201.9" y="44.8">R6</text>
<text x="225.4" y="42.1">330R</text>
<text x="232.1" y="42.9">Blue</text>
<text x="31.5" y="50.5">D+</text>
<text x="95.8" y="48.2">Si2319CDS</text>
<text x="99" y="53.8">D4</text>
<text x="29.3" y="58.1">SBU1</text>
<text x="149.1" y="54.1">GND</text>
<text x="171.3" y="56.3">GND</text>
<text x="18.8" y="61.2" transform="rotate(-90 18.8 61.2)">SHIELD</text>
<text x="26.4" y="61.2" transform="rotate(-90 26.4 61.2)">GND</text>
<text x="29.3" y="60.7">SBU2</text>
<text x="49.7" y="61.1">R39</text>
<text x="49.9" y="62.7">5k1</text>
<text x="56" y="60.9">R41</text>
<text x="56.3" y="62.7">5k1</text>
<text x="92.4" y="62.9">10k</text>
<text x="92.9" y="61.4">R4</text>
<text x="116.8" y="61.4">R7</text>
<text x="116.9" y="65">1k</text>
<text x="121.4" y="65.7">Yellow</text>
<text x="123.1" y="61.4">D5</text>
<text x="130" y="63.2">GND</text>
<text x="89.4" y="70.3">GND</text>
<text x="199.9" y="71.3">+5V+3.3V</text>
<text x="236.7" y="70.1">+5V+3.3V</text>
<text x="23.4" y="75.4">GND</text>
<text x="47.5" y="75.4">GND</text>
<text x="118.6" y="72.3">J2</text>
<text x="213.4" y="75.9">J1</text>
<text x="252" y="75.9">J9</text>
<text x="101.8" y="78.2" transform="rotate(-90 101.8 78.2)">GND</text>
<text x="314.2" y="79.2">GND</text>
<text x="65.6" y="94.2">+3.3V</text>
<text x="204.8" y="97">GND</text>
<text x="243.1" y="99.5">GND</text>
<text x="58.7" y="105.9">SW4</text>
<text x="69.6" y="105.1">10k</text>
<text x="69.9" y="103.6">R42</text>
<text x="140.6" y="103.1">+3.3V</text>
<text x="70.4" y="113.2">C44</text>
<text x="136.4" y="113.5">100n</text>
<text x="136.4" y="112">C45</text>
<text x="145.3" y="112">C47</text>
<text x="145.3" y="113.5">10u</text>
<text x="70.4" y="114.8">1u</text>
<text x="89.2" y="119.1">EN</text>
<text x="115.4" y="119.1">3V3</text>
<text x="132.6" y="119.8">GND</text>
<text x="141.5" y="119.8">GND</text>
<text x="287" y="115.8">+5V</text>
<text x="28.7" y="124.2">H1</text>
<text x="48.8" y="122.4">GND</text>
<text x="61.5" y="122.4">GND</text>
<text x="89.2" y="124.2">TXD0</text>
<text x="115.8" y="125.4">IO1</text>
<text x="188.5" y="124.7">+5V</text>
<text x="205" y="124.7">+5V</text>
<text x="215.5" y="124.7">+3.3V</text>
<text x="28.7" y="129.2">H2</text>
<text x="89.2" y="126.7">RXD0</text>
<text x="115.8" y="128">IO2</text>
<text x="262.1" y="127.2">C51</text>
<text x="262.1" y="128.5">10u</text>
<text x="269.8" y="128.5">100n</text>
<text x="269.8" y="127.2">C52</text>
<text x="281.3" y="131.5">D12</text>
<text x="28.7" y="134.3">H3</text>
<text x="89.2" y="133.1">IO4</text>
<text x="89.2" y="135.6">IO5</text>
<text x="114.6" y="135.6">IO42</text>
<text x="147.6" y="135.6">TP10</text>
<text x="181.7" y="135.8">J3</text>
<text x="201.8" y="133.6">R15</text>
<text x="203.3" y="135.1">1k</text>
<text x="258.3" y="135.1">GND</text>
<text x="259" y="137.4">R43</text>
<text x="265.9" y="135.1">GND</text>
<text x="273.6" y="136.9">Q4</text>
<text x="287.7" y="133.4" transform="rotate(-90 287.7 133.4)">1N5819WS</text>
<text x="32.6" y="139.9">+3.3V</text>
<text x="89.2" y="138.1">IO6</text>
<text x="89.2" y="140.7">IO7</text>
<text x="89.2" y="143.2">IO15</text>
<text x="114.6" y="143.2">IO39</text>
<text x="114.6" y="140.7">IO40</text>
<text x="114.6" y="138.1">IO41</text>
<text x="147.6" y="138.1">TP11</text>
<text x="147.6" y="143.2">TP13</text>
<text x="147.6" y="140.7">TP12</text>
<text x="214.2" y="138.1">U2</text>
<text x="259.7" y="138.9">1k</text>
<text x="295.9" y="138.1">J13</text>
<text x="36.8" y="149.3">R40</text>
<text x="89.2" y="145.8">IO16</text>
<text x="89.2" y="148.3">IO17</text>
<text x="112.3" y="148.3">IO37_B</text>
<text x="114.6" y="145.8">IO38</text>
<text x="269.2" y="147.8">10k</text>
<text x="269.2" y="146.5">R44</text>
<text x="278.4" y="144.5">SI2302S</text>
<text x="25.6" y="151.6">SW3</text>
<text x="36.6" y="150.8">10k</text>
<text x="89.2" y="150.8">IO18</text>
<text x="89.2" y="153.4">IO8</text>
<text x="89.2" y="155.9">IO19</text>
<text x="112.3" y="153.4">IO35_B</text>
<text x="112.3" y="150.8">IO36_B</text>
<text x="115.8" y="155.9">IO0</text>
<text x="166" y="155.2">+3.3V</text>
<text x="188.5" y="154.1">GND</text>
<text x="216.4" y="151.6">GND</text>
<text x="37.3" y="160.5">100n</text>
<text x="37.3" y="159">C43</text>
<text x="89.2" y="158.5">IO20</text>
<text x="89.2" y="161">IO3</text>
<text x="114.6" y="161">IO48</text>
<text x="114.6" y="158.5">IO45</text>
<text x="276.1" y="157.9">GND</text>
<text x="89.2" y="163.5">IO46</text>
<text x="89.2" y="166.1">IO9</text>
<text x="114.6" y="166.1">IO21</text>
<text x="114.6" y="163.5">IO47</text>
<text x="163.8" y="166.6">R21</text>
<text x="170.2" y="166.6">R22</text>
<text x="18.3" y="168.1">GND</text>
<text x="33.5" y="168.1">GND</text>
<text x="89.2" y="168.6">IO10</text>
<text x="89.2" y="171.2">IO11</text>
<text x="89.2" y="173.7">IO12</text>
<text x="114.6" y="171.2">IO13</text>
<text x="114.6" y="168.6">IO14</text>
<text x="163.6" y="168.1">10k</text>
<text x="169.9" y="168.1">10k</text>
<text x="102.6" y="178.8" transform="rotate(-90 102.6 178.8)">GND</text>
<text x="105.1" y="178.8" transform="rotate(-90 105.1 178.8)">GND</text>
<text x="107.7" y="178.8" transform="rotate(-90 107.7 178.8)">EPAD</text>
<text x="99.6" y="193.5">GND</text>
<text x="161.8" y="221.2">+5V</text>
<text x="194.8" y="221.2">+5V</text>
<text x="301.5" y="219.9">+5V</text>
<text x="172" y="224">J6</text>
<text x="205" y="224.5">J7</text>
<text x="251.4" y="222.2">+3V3</text>
<text x="262.6" y="228.6">J15</text>
<text x="309.9" y="231.1">J4</text>
<text x="196.1" y="245.6">GND</text>
<text x="252" y="245.8">GND</text>
<text x="301.5" y="246.8">GND</text>
<text x="161.8" y="263.4">GND</text>
</g>
<g font-size="1.3" fill="#a90000">
<text x="36.8" y="29.2">A4</text>
<text x="36.8" y="34.3">A5</text>
<text x="166.3" y="34.3">4</text>
<text x="179" y="34.3">3</text>
<text x="36.8" y="36.8">B5</text>
<text x="36.8" y="41.9">A7</text>
<text x="166.3" y="36.8">1</text>
<text x="179" y="41.9">5</text>
<text x="320" y="41.9">1</text>
<text x="36.8" y="44.4">B7</text>
<text x="36.8" y="47">A6</text>
<text x="100.9" y="45.7">1</text>
<text x="107.9" y="42.6" transform="rotate(-90 107.9 42.6)">3</text>
<text x="173.3" y="45.2" transform="rotate(-90 173.3 45.2)">2</text>
<text x="320" y="44.4">2</text>
<text x="320" y="47">3</text>
<text x="36.8" y="49.5">B6</text>
<text x="107.9" y="50.2" transform="rotate(-90 107.9 50.2)">2</text>
<text x="320" y="49.5">4</text>
<text x="320" y="52">5</text>
<text x="36.8" y="59.7">B8</text>
<text x="36.8" y="57.1">A8</text>
<text x="320" y="54.6">6</text>
<text x="320" y="57.1">7</text>
<text x="320" y="59.7">8</text>
<text x="319.4" y="64.7">10</text>
<text x="320" y="62.2">9</text>
<text x="17.8" y="66.1" transform="rotate(-90 17.8 66.1)">S1</text>
<text x="25.4" y="66" transform="rotate(-90 25.4 66)">A1</text>
<text x="319.4" y="67.3">11</text>
<text x="319.4" y="69.8">12</text>
<text x="115.5" y="73.6">1</text>
<text x="115.5" y="76.2">2</text>
<text x="210.7" y="77.4">1</text>
<text x="248.8" y="77.4">1</text>
<text x="210.7" y="80">2</text>
<text x="210.7" y="82.5">3</text>
<text x="248.8" y="80">2</text>
<text x="248.8" y="82.5">3</text>
<text x="210.7" y="85.1">4</text>
<text x="210.7" y="87.6">5</text>
<text x="248.8" y="85.1">4</text>
<text x="248.8" y="87.6">5</text>
<text x="248.8" y="90.1">6</text>
<text x="248.8" y="92.7">7</text>
<text x="85.7" y="118.1">3</text>
<text x="121.2" y="118.1">2</text>
<text x="85" y="125.7">36</text>
<text x="85" y="123.2">37</text>
<text x="120.6" y="124.4">39</text>
<text x="120.6" y="127">38</text>
<text x="85.7" y="132.1">4</text>
<text x="85.7" y="134.6">5</text>
<text x="85.7" y="137.1">6</text>
<text x="120.6" y="137.1">34</text>
<text x="120.6" y="134.6">35</text>
<text x="185.3" y="137.1">1</text>
<text x="278.1" y="136.6" transform="rotate(-90 278.1 136.6)">3</text>
<text x="85.7" y="139.7">7</text>
<text x="85.7" y="142.2">8</text>
<text x="120.6" y="142.2">32</text>
<text x="120.6" y="139.7">33</text>
<text x="185.3" y="139.7">2</text>
<text x="185.3" y="142.2">3</text>
<text x="271.1" y="139.7">1</text>
<text x="293.3" y="139.7">1</text>
<text x="293.3" y="142.2">2</text>
<text x="85" y="147.3">10</text>
<text x="85" y="149.8">11</text>
<text x="85.7" y="144.8">9</text>
<text x="120.6" y="149.8">29</text>
<text x="120.6" y="147.3">30</text>
<text x="120.6" y="144.8">31</text>
<text x="278.1" y="144.2" transform="rotate(-90 278.1 144.2)">2</text>
<text x="85" y="152.4">12</text>
<text x="85" y="154.9">13</text>
<text x="120.6" y="154.9">27</text>
<text x="120.6" y="152.4">28</text>
<text x="85" y="157.5">14</text>
<text x="85" y="160">15</text>
<text x="120.6" y="160">25</text>
<text x="120.6" y="157.5">26</text>
<text x="85" y="162.5">16</text>
<text x="85" y="165.1">17</text>
<text x="85" y="167.6">18</text>
<text x="120.6" y="167.6">22</text>
<text x="120.6" y="165.1">23</text>
<text x="120.6" y="162.5">24</text>
<text x="85" y="170.2">19</text>
<text x="85" y="172.7">20</text>
<text x="120.6" y="170.2">21</text>
<text x="101.6" y="182.3" transform="rotate(-90 101.6 182.3)">1</text>
<text x="104.1" y="182.9" transform="rotate(-90 104.1 182.9)">40</text>
<text x="106.7" y="182.9" transform="rotate(-90 106.7 182.9)">41</text>
<text x="168.8" y="226">1</text>
<text x="201.9" y="226">1</text>
<text x="168.8" y="228.6">2</text>
<text x="168.8" y="231.1">3</text>
<text x="168.8" y="233.7">4</text>
<text x="201.9" y="228.6">2</text>
<text x="201.9" y="231.1">3</text>
<text x="201.9" y="233.7">4</text>
<text x="260.3" y="229.8">1</text>
<text x="260.3" y="232.4">2</text>
<text x="307.3" y="232.4">1</text>
<text x="168.8" y="236.2">5</text>
<text x="168.8" y="238.7">6</text>
<text x="201.9" y="236.2">5</text>
<text x="201.9" y="238.7">6</text>
<text x="260.3" y="234.9">3</text>
<text x="260.3" y="237.5">4</text>
<text x="307.3" y="234.9">2</text>
<text x="307.3" y="237.5">3</text>
<text x="168.8" y="241.3">7</text>
<text x="168.8" y="243.8">8</text>
<text x="168.2" y="248.9">10</text>
<text x="168.2" y="251.4">11</text>
<text x="168.8" y="246.4">9</text>
<text x="168.2" y="254">12</text>
<text x="168.2" y="256.5">13</text>
</g>
<g font-size="1.3" fill="#0f0f0f">
<text x="63.5" y="44.3">D-</text>
<text x="81.5" y="43">PoE_ACDC</text>
<text x="294.6" y="44.3">SEN0609_RX</text>
<text x="294.6" y="46.9">SEN0609_TX</text>
<text x="63.5" y="49.4">D+</text>
<text x="294.6" y="51.9">Hi-Link_RX</text>
<text x="294.6" y="49.4">out(gpio6)</text>
<text x="294.6" y="54.5">Hi-Link_TX</text>
<text x="294.6" y="59.6">PIR</text>
<text x="294.6" y="62.1">ALS_INT</text>
<text x="294.6" y="64.6">I2C_SDA</text>
<text x="294.6" y="67.2">I2C_SCL</text>
<text x="94.2" y="73.4">PoE_ACDC</text>
<text x="187.8" y="82.4">I2C_SCL</text>
<text x="229.7" y="82.4">I2C_SDA</text>
<text x="187.8" y="85">I2C_SDA</text>
<text x="222" y="87.4">AirQ_Status_Led</text>
<text x="228.9" y="90">AirQ_Led</text>
<text x="229.7" y="85">I2C_SCL</text>
<text x="78.7" y="118">rst</text>
<text x="68.6" y="125.6">UART_RX</text>
<text x="68.6" y="123.1">UART_TX</text>
<text x="132.5" y="124.3">Hi-Link_RX</text>
<text x="68.6" y="132">SEN0609_RX</text>
<text x="132.8" y="126.9">Hi-Link_TX</text>
<text x="68.6" y="134.5">SEN0609_TX</text>
<text x="68.6" y="137">out(gpio6)</text>
<text x="59.7" y="139.5">AirQ_Status_Led</text>
<text x="66" y="142.1">PIR</text>
<text x="131" y="142.1">TachPMW4</text>
<text x="194.3" y="139.6">LED_DATA</text>
<text x="226.5" y="139.6">LED_DATA_3V3</text>
<text x="248.9" y="139.6">FAN</text>
<text x="66" y="144.7">TachIO</text>
<text x="66" y="149.7">Pul_Cou2</text>
<text x="66" y="147.2">Pul_Cou1</text>
<text x="143.5" y="144.7">LED_DATA_3V3</text>
<text x="41.9" y="154.8">IO_0</text>
<text x="59.7" y="152.2">AirQ_Led</text>
<text x="68.6" y="154.8">D-</text>
<text x="139.2" y="154.8">IO_0</text>
<text x="68.6" y="157.4">D+</text>
<text x="135.7" y="159.9">I2C_SDA</text>
<text x="135.7" y="157.4">I2C_SCL</text>
<text x="64.8" y="165">Pul_Cou4</text>
<text x="64.8" y="162.4">Pul_Cou3</text>
<text x="64.8" y="167.5">TachPMW1</text>
<text x="136.1" y="162.4">ALS_INT</text>
<text x="139.8" y="165">FAN</text>
<text x="64.8" y="170.1">TachPMW2</text>
<text x="64.8" y="172.6">TachPMW3</text>
<text x="152.3" y="172.6">I2C_SCL</text>
<text x="152.2" y="175.1">I2C_SDA</text>
<text x="152.4" y="228.5">TachIO</text>
<text x="152.4" y="231">TachPMW1</text>
<text x="152.4" y="233.6">Pul_Cou1</text>
<text x="190.5" y="231">I2C_SCL</text>
<text x="190.5" y="233.6">UART_RX</text>
<text x="190.5" y="228.5">I2C_SDA</text>
<text x="152.4" y="236.1">TachPMW2</text>
<text x="152.4" y="238.6">Pul_Cou2</text>
<text x="190.5" y="236.1">UART_TX</text>
<text x="152.4" y="241.2">TachPMW3</text>
<text x="152.4" y="243.7">Pul_Cou3</text>
<text x="152.4" y="246.3">TachPMW4</text>
<text x="152.4" y="251.3">UART_RX</text>
<text x="152.4" y="248.8">Pul_Cou4</text>
<text x="152.4" y="253.9">UART_TX</text>
</g>
<g font-size="1.3" fill="#0000c2">
<text x="211.3" y="119.9">LEVEL</text>
<text x="218.2" y="119.9">SHIFTER</text>
<text x="151.8" y="135.9">MTMS</text>
<text x="151.8" y="140.9">MTDOPeripheral</text>
<text x="151.9" y="143.5">MTCK</text>
<text x="151.9" y="138.6">MTDI</text>
<text x="159.5" y="138.6">JTAG</text>
<text x="126" y="149.3">Octal</text>
<text x="132.1" y="149.3">SPI</text>
<text x="136.4" y="149.3">PSRAM</text>
<text x="143.8" y="149.3">pins</text>
<text x="126" y="151.3">and</text>
<text x="126" y="153.4">uses</text>
<text x="130.6" y="151.3">are</text>
<text x="134.8" y="151.3">not</text>
<text x="139" y="151.3">available</text>
<text x="148.7" y="151.3">for</text>
<text x="152.6" y="151.3">other</text>
<text x="179.2" y="157.2">This</text>
<text x="179.9" y="161.3">It</text>
<text x="182.7" y="161.3">uses</text>
<text x="184.5" y="157.2">is</text>
<text x="185" y="159.2">to</text>
<text x="187.6" y="157.2">to</text>
<text x="188.3" y="159.2">LED</text>
<text x="188.4" y="161.3">WS2812B</text>
<text x="190.9" y="157.2">be</text>
<text x="193.3" y="159.2">ring.</text>
<text x="194.6" y="157.2">connected</text>
<text x="198.7" y="161.3">LEDs</text>
<text x="183.1" y="247.4">Formerly</text>
<text x="192.8" y="247.4">used</text>
<text x="193.8" y="249.4">conector</text>
<text x="198.7" y="247.4">as</text>
<text x="202.4" y="247.4">GP8403</text>
<text x="211.2" y="247.4">Fan</text>
<text x="234.5" y="247.6">Formerly</text>
<text x="244.2" y="247.6">used</text>
<text x="248.8" y="249.7">connector</text>
<text x="250.1" y="247.6">as</text>
<text x="253.7" y="247.6">a</text>
<text x="256.4" y="247.6">TRIAC</text>
<text x="263" y="247.6">Fan</text>
<text x="267.9" y="247.6">Module</text>
</g>
<g font-size="1" fill="#0000c2">
<text x="214.6" y="44.6">Vout</text>
<text x="214.6" y="46.2">due</text>
<text x="214.6" y="47.9">computed</text>
<text x="218.3" y="46.2">to</text>
<text x="218.9" y="44.6">=</text>
<text x="220.8" y="46.2">manufacturers</text>
<text x="221.1" y="44.6">(1+</text>
<text x="222.9" y="47.9">value</text>
<text x="225" y="44.6">R1/R2)</text>
<text x="227.9" y="47.9">is</text>
<text x="230.2" y="47.9">3.4V</text>
<text x="232.6" y="46.2">compensation</text>
<text x="234.4" y="47.9">which</text>
<text x="239.6" y="47.9">should</text>
<text x="214.6" y="49.5">practically</text>
<text x="223.6" y="49.5">be</text>
<text x="226.3" y="49.5">3.3V</text>
<text x="291.7" y="80.9">Formmerly</text>
<text x="300.7" y="80.9">used</text>
<text x="305.3" y="80.9">as</text>
<text x="305.7" y="82.5">Connector</text>
<text x="308.2" y="80.9">Presence</text>
<text x="316.1" y="80.9">Comfort</text>
<text x="323.2" y="80.9">Module</text>
<text x="56.1" y="101.7">Notes:</text>
<text x="190.5" y="98.7">Formerly</text>
<text x="198.1" y="98.7">used</text>
<text x="202.8" y="98.7">as</text>
<text x="202.9" y="100.3">connector</text>
<text x="205.6" y="98.7">AirlQ</text>
<text x="210.3" y="98.7">Bathroom</text>
<text x="218.6" y="98.7">Module</text>
<text x="232" y="100.7">Formerly</text>
<text x="239.7" y="100.7">used</text>
<text x="244.3" y="100.7">as</text>
<text x="247.2" y="100.7">AirlQ</text>
<text x="251.9" y="100.7">Module</text>
<text x="56.1" y="103.3">RESET</text>
<text x="61.6" y="103.3">CIRCUIT</text>
<text x="240.5" y="102.3">connector</text>
<text x="39.1" y="131.7">Notes:</text>
<text x="39.1" y="133.3">Boot/flashing</text>
<text x="50.5" y="133.3">CIRCUIT</text>
</g>
<g font-size="1" fill="#a90000">
<text x="218.4" y="137.8" transform="rotate(-90 218.4 137.8)">5</text>
<text x="213.4" y="139.6">4</text>
<text x="218.4" y="142.9" transform="rotate(-90 218.4 142.9)">3</text>
<text x="223.5" y="139.6">2</text>
</g>
<g font-size="1" fill="#006464">
<text x="219.2" y="136.7" transform="rotate(-90 219.2 136.7)">VCC</text>
<text x="219.2" y="146.1" transform="rotate(-90 219.2 146.1)">GND</text>
</g>
<g font-size="1" fill="#0f0f0f">
<text x="59.7" y="159.9">Relay</text>
<text x="135.6" y="167.5">TRI_GPIO1</text>
<text x="135.6" y="170">TRI_GPIO2</text>
<text x="236.2" y="232.2">TRI_GPIO1</text>
<text x="236.2" y="234.8">TRI_GPIO2</text>
<text x="292.1" y="234.8">Relay</text>
</g>
<text font-size=".7" fill="#006464" x="208.7" y="141.5">74LVC1G07SE-7</text>
<g font-size=".5" fill="#0f0f0f">
<text x="125.7" y="167.6">SCS</text>
<text x="125.7" y="170.1">SCLK</text>
</g>
</svg>
